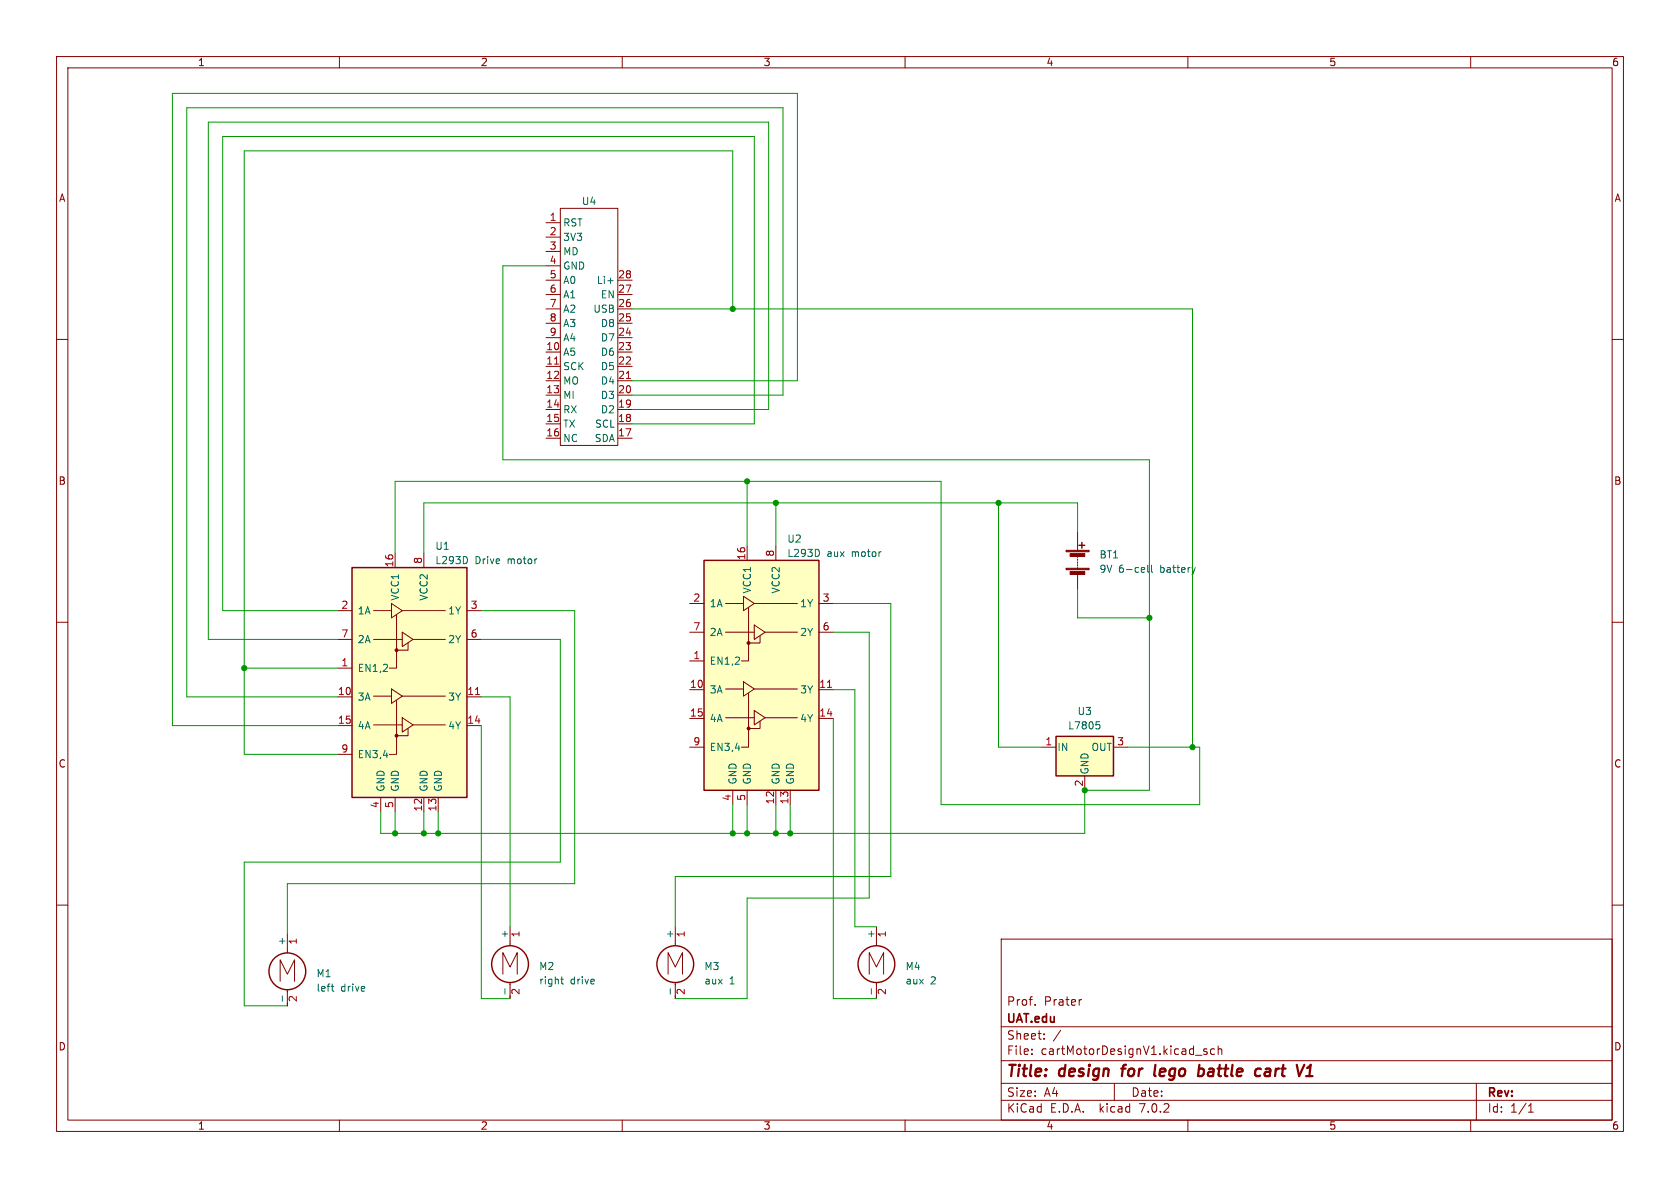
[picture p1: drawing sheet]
<svg xmlns="http://www.w3.org/2000/svg" width="297mm" height="210mm" viewBox="0 0 297 210" stroke-linecap="round" stroke-linejoin="round" font-family="sans-serif">
<g fill="none" stroke="#840000" stroke-width=".18">
<path d="M10 10h277v190h-277zM12 12h273v186h-273zM60 10v2M110 10v2M160 10v2M210 10v2M260 10v2M96.5 39.4h2.6M99.1 36.8h10.1v41.9h-10.1zM10 60h2M96.5 41.9h2.6M96.5 59.7h2.6"/>
<path d="M96.5 57.2h2.6M96.5 54.6h2.6M96.5 52.1h2.6M96.5 49.5h2.6M96.5 44.5h2.6M96.5 47h2.6M109.2 59.7h2.6M109.2 57.2h2.6M109.2 54.6h2.6M109.2 52.1h2.6M109.2 49.5h2.6M285 60h2"/>
<path d="M96.5 62.2h2.6M96.5 64.8h2.6M96.5 67.3h2.6M96.5 69.9h2.6M96.5 72.4h2.6M96.5 74.9h2.6M96.5 77.5h2.6M109.2 62.2h2.6M109.2 64.8h2.6M109.2 67.3h2.6M109.2 69.9h2.6M109.2 72.4h2.6"/>
<path d="M109.2 74.9h2.6M109.2 77.5h2.6M69.8 97.8v2.5M74.9 97.8v2.5M132.1 96.5v2.6M137.2 96.5v2.6M190.5 94v3.3M190.5 98.3v.3M190.5 98.8v.3M190.5 99.3v.3M190.5 99.8v.3M10 110h2"/>
<path d="M59.7 113h2.5M59.7 108h2.5M59.7 118.1h2.5M66 113h5.1M66 108h3.2M69.2 106.7l1.9 1.3-1.9 1.2zM70.1 108.7v9.4h-1.3M71.1 111.8l1.9 1.2-1.9 1.3zM71.1 108h7.6M72.1 113.7v1.2h-2M73 113h5.7M82.5 113h2.6"/>
<path d="M82.5 108h2.6M121.9 111.8h2.6M121.9 106.7h2.6M121.9 116.8h2.6M128.3 111.8h5M128.3 106.7h3.1M131.4 105.4l1.9 1.3-1.9 1.3zM132.3 107.4v9.4h-1.2M133.3 110.5l2 1.3-2 1.2zM133.3 106.7h7.7M134.4 112.4v1.3h-2.1M135.3 111.8h5.7"/>
<path d="M144.8 111.8h2.5M144.8 106.7h2.5M190.5 100.3v.3M190.5 101.6v2.5M285 110h2M59.7 123.2h2.5M59.7 128.3h2.5M59.7 133.4h2.5M66 128.1h5.1M66 123.1h3.2M69.2 121.8l1.9 1.3-1.9 1.2zM70.1 123.8v9.6h-1.3"/>
<path d="M71.1 126.9l1.9 1.2-1.9 1.3zM71.1 123.1h7.6M72.1 128.8v1.2h-2M73 128.1h5.7M82.5 123.2h2.6M82.5 128.3h2.6M121.9 132.1h2.6M121.9 121.9h2.6M121.9 127h2.6M128.3 126.9h5M128.3 121.8h3.1M129.5 139.7v2.5"/>
<path d="M131.4 120.5l1.9 1.3-1.9 1.3zM132.1 139.7v2.5M132.3 122.6v9.5h-1.2M133.3 125.6l2 1.3-2 1.2zM133.3 121.8h7.7M134.4 127.5v1.3h-2.1M135.3 126.9h5.7M137.2 139.7v2.5M139.7 139.7v2.5M144.8 121.9h2.5M144.8 127h2.5M184.1 132.1h2.6"/>
<path d="M191.8 137.2v2.5M196.8 132.1h2.6M10 160h2M67.3 141v2.5M69.8 141v2.5M74.9 141v2.5M77.5 141v2.5M285 160h2M49.5 173.5v-3.8l1.3 2.5 1.3-2.5v3.8M50.8 165.1v3.4M50.8 175v2.8M88.9 172.2v-3.8l1.3 2.5 1.2-2.5v3.8"/>
<path d="M90.2 163.8v3.4M90.2 173.7v2.8M118.1 172.2v-3.8l1.3 2.5 1.2-2.5v3.8M119.4 163.8v3.4M119.4 173.7v2.8M153.7 172.2v-3.8l1.2 2.5 1.3-2.5v3.8M154.9 163.8v3.4M154.9 173.7v2.8M177 166h108v32h-108zM183 177.6v.1M191.2 176.7l-.3 .1M60 198v2"/>
<path d="M110 198v2M160 198v2M177 194.5h108M177 191.5h108M177 187.5h108M177 181.5h108M182.4 186.3v.1M182.4 185.5v.1M184.6 183.6v.1M184.6 182.8v.1M197 191.5v3M210 198v2"/>
<path d="M211.4 186.5h1.1M213.4 185.5l-.4-.1-.2 .2 .1 .2 .5 .2v.3h-.6M214.7 185.5l-.4-.1-.3 .3v.4l.1 .2h.6M215.4 185.5l.2-.1 .3 .1 .1 .9M215.4 184.9v1.5M260 198v2M261 191.5v6.5M270.2 196.6h.9M270.2 195.5l.4-.4v1.5"/>
</g>
<path d="M198.2 188.9h.8M198.5 188.5l-.2 1.7M204.3 188.2l-.3 1.7 .3 .3M211.9 189l.2-.1 .6 .1 .2 .3-.1 .6a.66 .66 0 0 1-.8 .3M222.2 189l.2-.1 .5 .1M222.8 190.1l-.6 .1M223.7 189.6l-.2 .3 .3 .3M230.9 190.2h1.1M231.1 188.8l.6-.6-.2 2" fill="none" stroke="#840000" stroke-width=".4"/>
<g fill="#840000" stroke="#840000" stroke-width=".18">
<path d="M188.5 100.5h4v.2h-4z"/>
<path d="M188.5 97.3h4v.2h-4z"/>
<path d="M189.2 101h2.6v.5h-2.6z"/>
<path d="M189.2 97.9h2.6v.5h-2.6z"/>
<circle cx="132.3" cy="128.8" r=".25"/>
<circle cx="132.3" cy="113.7" r=".25"/>
<circle cx="70.1" cy="130" r=".25"/>
<circle cx="70.1" cy="114.9" r=".25"/>
</g>
<g fill="none" stroke="#840000" stroke-width=".25">
<path d="M124.5 99.1h20.3v40.6h-20.3zM190.8 96.4h1M191.3 95.9v1M62.2 100.3h20.3v40.7h-20.3zM186.7 130.2h10.1v7h-10.1z"/>
<circle cx="50.8" cy="171.7" r="3.3"/>
<circle cx="90.2" cy="170.4" r="3.3"/>
<circle cx="119.4" cy="170.4" r="3.3"/>
<circle cx="154.9" cy="170.4" r="3.3"/>
</g>
<g fill="none" stroke="#006464" stroke-width=".18">
<path d="M107.4 49.6h1M82.6 98.7v.6M94.8 98.8h.1M144.8 97.4v.7M155.6 97.5h.2M202.9 99.9v1.1l.2 .2M203.6 99.9v1.1l.2 .2M211.3 100.3l-.3 .9M193.8 127.6h.6M194.2 128.1l.3 .2v.3l-.3 .3M49.9 176v1M58.6 174.4h.4"/>
<path d="M58.8 175.2h.2M89.3 174.8v.9M99.1 173.1h.5M99.3 172.7v1.1l.3 .1M118.5 174.8v.9M154 174.8v.9"/>
</g>
<g fill="#ffffc2" stroke="#ffffc2" stroke-width=".18">
<path d="M186.7 130.2h10.1v7h-10.1z"/>
<path d="M124.5 99.1h20.3v40.6h-20.3z"/>
<path d="M62.2 100.3h20.3v40.7h-20.3z"/>
</g>
<path d="M98 64.4h.8M110.7 66.9h.8M84.1 122.8h.7M146.3 121.5h.7" fill="none" stroke="#a90000" stroke-width=".18"/>
<g fill="none" stroke="#009600" stroke-width=".18">
<path d="M96.5 47h-7.6v34.3h114.3v58.4h-11.4v7.6h-124.5v-3.8M111.8 54.6h99v77.5M129.5 54.6v-27.9h-86.3v106.7h16.5M111.8 67.3h29.2v-50.8h-110.5v111.8h29.2M111.8 74.9h21.5v-50.8h-93.9v83.9h20.3M111.8 72.4h24.1v-50.8h-99.1v91.4h22.9M111.8 69.9h26.6v-50.8h-105.4v104.1h26.7M69.8 97.8v-12.7h96.6v57.1h45.7v-10.1h-12.7M132.1 85.1v11.4M137.2 88.9v7.6M176.5 88.9v43.2h7.6M190.5 94v-5.1h-115.6v8.9"/>
<path d="M43.2 118.1h16.5M85.1 113h14v39.4h-55.9v25.4h7.6M85.1 108h16.5v48.2h-50.8v8.9M147.3 111.8h6.4v47h-21.6v17.7h-12.7M147.3 106.7h10.2v48.2h-38.1v8.9M190.5 104.1v5.1h12.7M85.1 128.3v48.2h5.1M85.1 123.2h5.1v40.6M147.3 127v49.5h7.6M147.3 121.9h3.8v41.9h3.8M69.8 143.5v3.8M74.9 143.5v3.8"/>
<path d="M77.5 143.5v3.8M129.5 142.2v5.1M132.1 142.2v5.1M137.2 142.2v5.1M139.7 142.2v5.1"/>
</g>
<g fill="#009600" stroke="#009600" stroke-width=".18">
<circle cx="203.2" cy="109.2" r=".46"/>
<circle cx="176.5" cy="88.9" r=".46"/>
<circle cx="137.2" cy="88.9" r=".46"/>
<circle cx="132.1" cy="85.1" r=".46"/>
<circle cx="191.8" cy="139.7" r=".46"/>
<circle cx="69.8" cy="147.3" r=".46"/>
<circle cx="74.9" cy="147.3" r=".46"/>
<circle cx="77.5" cy="147.3" r=".46"/>
<circle cx="129.5" cy="147.3" r=".46"/>
<circle cx="132.1" cy="147.3" r=".46"/>
<circle cx="210.8" cy="132.1" r=".46"/>
<circle cx="139.7" cy="147.3" r=".46"/>
<circle cx="137.2" cy="147.3" r=".46"/>
<circle cx="129.5" cy="54.6" r=".46"/>
<circle cx="43.2" cy="118.1" r=".46"/>
</g>
<g font-size="2.8" fill="#840000">
<text x="178" y="190.8">Title:</text>
<text x="187.4" y="190.8">design</text>
<text x="199.1" y="190.8">for</text>
<text x="205.3" y="190.8">lego</text>
<text x="213.7" y="190.8">battle</text>
<text x="224.4" y="190.8">cart</text>
</g>
<g font-size="2.1" fill="#840000">
<text x="178" y="177.9">Prof.</text>
<text x="184.6" y="177.9">Prater</text>
<text x="178" y="183.9">Sheet:</text>
<text x="178" y="181.1">UAT.edu</text>
<text x="186.2" y="183.9">/</text>
<text x="178" y="186.6">File:</text>
<text x="184" y="186.6">cartMotorDesignV1.kicad_sch</text>
<text x="178" y="196.8">KiCad</text>
<text x="178" y="194">Size:</text>
<text x="184.6" y="194">A4</text>
<text x="185.7" y="196.8">E.D.A.</text>
<text x="194.4" y="196.8">kicad</text>
<text x="200" y="194">Date:</text>
<text x="201.5" y="196.8">7.0.2</text>
<text x="263" y="194.2">Rev:</text>
<text x="263" y="196.8">Id:</text>
<text x="267" y="196.8">1/1</text>
</g>
<g font-size="1.8" fill="#840000">
<text x="35" y="11.8">1</text>
<text x="85" y="11.8">2</text>
<text x="135" y="11.8">3</text>
<text x="185" y="11.8">4</text>
<text x="235" y="11.8">5</text>
<text x="285" y="11.8">6</text>
<text x="10.4" y="35.8">A</text>
<text x="285.4" y="35.8">A</text>
<text x="10.3" y="85.8">B</text>
<text x="285.3" y="85.8">B</text>
<text x="10.3" y="135.8">C</text>
<text x="285.3" y="135.8">C</text>
<text x="10.3" y="185.8">D</text>
<text x="285.3" y="185.8">D</text>
<text x="35" y="199.8">1</text>
<text x="85" y="199.8">2</text>
<text x="135" y="199.8">3</text>
<text x="185" y="199.8">4</text>
<text x="235" y="199.8">5</text>
<text x="285" y="199.8">6</text>
</g>
<g font-size="1.8" fill="#a90000">
<text x="97.1" y="39.1">1</text>
<text x="97.1" y="41.7">2</text>
<text x="97.1" y="44.2">3</text>
<text x="97.1" y="46.7">4</text>
<text x="97.1" y="49.3">5</text>
<text x="97.1" y="51.8">6</text>
<text x="109.2" y="51.8">27</text>
<text x="109.2" y="49.3">28</text>
<text x="97.1" y="54.4">7</text>
<text x="97.1" y="56.9">8</text>
<text x="97.1" y="59.4">9</text>
<text x="109.2" y="59.4">24</text>
<text x="109.2" y="56.9">25</text>
<text x="109.2" y="54.4">26</text>
<text x="96.5" y="62">10</text>
<text x="96.5" y="64.5">11</text>
<text x="109.2" y="64.5">22</text>
<text x="109.2" y="62">23</text>
<text x="96.5" y="67.1">12</text>
<text x="96.5" y="69.6">13</text>
<text x="109.2" y="69.6">20</text>
<text x="109.2" y="67.1">21</text>
<text x="96.5" y="72.1">14</text>
<text x="96.5" y="74.7">15</text>
<text x="96.5" y="77.2">16</text>
<text x="109.2" y="77.2">17</text>
<text x="109.2" y="74.7">18</text>
<text x="109.2" y="72.1">19</text>
<text x="69.6" y="100.3" transform="rotate(-90 69.6 100.3)">16</text>
<text x="74.7" y="99.7" transform="rotate(-90 74.7 99.7)">8</text>
<text x="131.8" y="99.1" transform="rotate(-90 131.8 99.1)">16</text>
<text x="136.9" y="98.5" transform="rotate(-90 136.9 98.5)">8</text>
<text x="60.3" y="107.7">2</text>
<text x="83.2" y="107.7">3</text>
<text x="122.5" y="106.4">2</text>
<text x="145.4" y="106.4">3</text>
<text x="60.3" y="112.8">7</text>
<text x="83.2" y="112.8">6</text>
<text x="122.5" y="111.5">7</text>
<text x="145.4" y="111.5">6</text>
<text x="60.3" y="117.9">1</text>
<text x="122.5" y="116.6">1</text>
<text x="59.7" y="122.9">10</text>
<text x="82.5" y="122.9">11</text>
<text x="121.9" y="121.7">10</text>
<text x="144.8" y="121.7">11</text>
<text x="59.7" y="128">15</text>
<text x="82.5" y="128">14</text>
<text x="121.9" y="126.7">15</text>
<text x="122.5" y="131.8">9</text>
<text x="144.8" y="126.7">14</text>
<text x="184.8" y="131.8">1</text>
<text x="197.5" y="131.8">3</text>
<text x="60.3" y="133.1">9</text>
<text x="67.1" y="142.9" transform="rotate(-90 67.1 142.9)">4</text>
<text x="69.6" y="142.9" transform="rotate(-90 69.6 142.9)">5</text>
<text x="74.7" y="143.5" transform="rotate(-90 74.7 143.5)">12</text>
<text x="77.2" y="143.5" transform="rotate(-90 77.2 143.5)">13</text>
<text x="129.3" y="141.6" transform="rotate(-90 129.3 141.6)">4</text>
<text x="131.8" y="141.6" transform="rotate(-90 131.8 141.6)">5</text>
<text x="136.9" y="142.2" transform="rotate(-90 136.9 142.2)">12</text>
<text x="139.4" y="142.2" transform="rotate(-90 139.4 142.2)">13</text>
<text x="191.5" y="139.1" transform="rotate(-90 191.5 139.1)">2</text>
<text x="52.7" y="167" transform="rotate(-90 52.7 167)">1</text>
<text x="92.1" y="165.8" transform="rotate(-90 92.1 165.8)">1</text>
<text x="121.3" y="165.8" transform="rotate(-90 121.3 165.8)">1</text>
<text x="156.8" y="165.8" transform="rotate(-90 156.8 165.8)">1</text>
<text x="52.7" y="177.2" transform="rotate(-90 52.7 177.2)">2</text>
<text x="92.1" y="175.9" transform="rotate(-90 92.1 175.9)">2</text>
<text x="121.3" y="175.9" transform="rotate(-90 121.3 175.9)">2</text>
<text x="156.8" y="175.9" transform="rotate(-90 156.8 175.9)">2</text>
</g>
<g font-size="1.8" fill="#006464">
<text x="99.6" y="40.2">RST</text>
<text x="102.8" y="36.4">U4</text>
<text x="99.6" y="42.7">3V3</text>
<text x="99.6" y="45.3">MD</text>
<text x="99.6" y="47.8">GND</text>
<text x="99.6" y="50.4">A0</text>
<text x="99.6" y="52.9">A1</text>
<text x="105.4" y="50.4">Li+</text>
<text x="106.1" y="52.9">EN</text>
<text x="99.6" y="55.4">A2</text>
<text x="99.6" y="58">A3</text>
<text x="104.8" y="55.4">USB</text>
<text x="106.1" y="58">D8</text>
<text x="99.6" y="63.1">A5</text>
<text x="99.6" y="65.6">SCK</text>
<text x="99.6" y="60.5">A4</text>
<text x="106.1" y="65.6">D5</text>
<text x="106.1" y="63.1">D6</text>
<text x="106.1" y="60.5">D7</text>
<text x="99.6" y="68.1">MO</text>
<text x="99.6" y="70.7">MI</text>
<text x="106.1" y="70.7">D3</text>
<text x="106.1" y="68.1">D4</text>
<text x="99.6" y="73.2">RX</text>
<text x="99.6" y="75.8">TX</text>
<text x="105.1" y="75.8">SCL</text>
<text x="106.1" y="73.2">D2</text>
<text x="99.6" y="78.3">NC</text>
<text x="105" y="78.3">SDA</text>
<text x="76.9" y="97.3">U1</text>
<text x="76.9" y="99.9">L293D</text>
<text x="83.9" y="99.9">Drive</text>
<text x="89.7" y="99.9">motor</text>
<text x="139.1" y="98.6">L293D</text>
<text x="139.1" y="96.1">U2</text>
<text x="146.1" y="98.6">aux</text>
<text x="150.6" y="98.6">motor</text>
<text x="194.3" y="98.9">BT1</text>
<text x="194.3" y="101.4">9V 6-cell</text>
<text x="205.1" y="101.4">battery</text>
<text x="70.7" y="106.3" transform="rotate(-90 70.7 106.3)">VCC1</text>
<text x="75.8" y="106.3" transform="rotate(-90 75.8 106.3)">VCC2</text>
<text x="125.5" y="107.5">1A</text>
<text x="132.9" y="105" transform="rotate(-90 132.9 105)">VCC1</text>
<text x="138" y="105" transform="rotate(-90 138 105)">VCC2</text>
<text x="141.3" y="107.5">1Y</text>
<text x="63.2" y="108.8">1A</text>
<text x="63.2" y="113.9">2A</text>
<text x="79.1" y="108.8">1Y</text>
<text x="79.1" y="113.9">2Y</text>
<text x="125.5" y="112.6">2A</text>
<text x="141.3" y="112.6">2Y</text>
<text x="63.2" y="118.9">EN1,2</text>
<text x="125.5" y="117.7">EN1,2</text>
<text x="63.2" y="124">3A</text>
<text x="79.1" y="124">3Y</text>
<text x="125.5" y="122.7">3A</text>
<text x="141.3" y="122.7">3Y</text>
<text x="63.2" y="129.1">4A</text>
<text x="79.1" y="129.1">4Y</text>
<text x="125.5" y="127.8">4A</text>
<text x="141.3" y="127.8">4Y</text>
<text x="188.8" y="129.1">L7805</text>
<text x="190.4" y="126.6">U3</text>
<text x="63.2" y="134.2">EN3,4</text>
<text x="125.5" y="132.9">EN3,4</text>
<text x="186.9" y="132.9">IN</text>
<text x="192.6" y="136.9" transform="rotate(-90 192.6 136.9)">GND</text>
<text x="192.8" y="132.9">OUT</text>
<text x="68.1" y="140" transform="rotate(-90 68.1 140)">GND</text>
<text x="70.7" y="140" transform="rotate(-90 70.7 140)">GND</text>
<text x="75.8" y="140" transform="rotate(-90 75.8 140)">GND</text>
<text x="78.3" y="140" transform="rotate(-90 78.3 140)">GND</text>
<text x="130.4" y="138.7" transform="rotate(-90 130.4 138.7)">GND</text>
<text x="132.9" y="138.7" transform="rotate(-90 132.9 138.7)">GND</text>
<text x="138" y="138.7" transform="rotate(-90 138 138.7)">GND</text>
<text x="140.5" y="138.7" transform="rotate(-90 140.5 138.7)">GND</text>
<text x="50.5" y="167.2" transform="rotate(-90 50.5 167.2)">+</text>
<text x="89.9" y="165.9" transform="rotate(-90 89.9 165.9)">+</text>
<text x="119.1" y="165.9" transform="rotate(-90 119.1 165.9)">+</text>
<text x="154.7" y="165.9" transform="rotate(-90 154.7 165.9)">+</text>
<text x="55.9" y="172.9">M1</text>
<text x="95.3" y="171.6">M2</text>
<text x="124.5" y="171.6">M3</text>
<text x="160" y="171.6">M4</text>
<text x="55.9" y="175.5">left</text>
<text x="60.2" y="175.5">drive</text>
<text x="95.3" y="174.2">right</text>
<text x="100.8" y="174.2">drive</text>
<text x="124.5" y="174.2">aux</text>
<text x="128.9" y="174.2">1</text>
<text x="160" y="174.2">aux</text>
<text x="164.4" y="174.2">2</text>
</g>
</svg>
